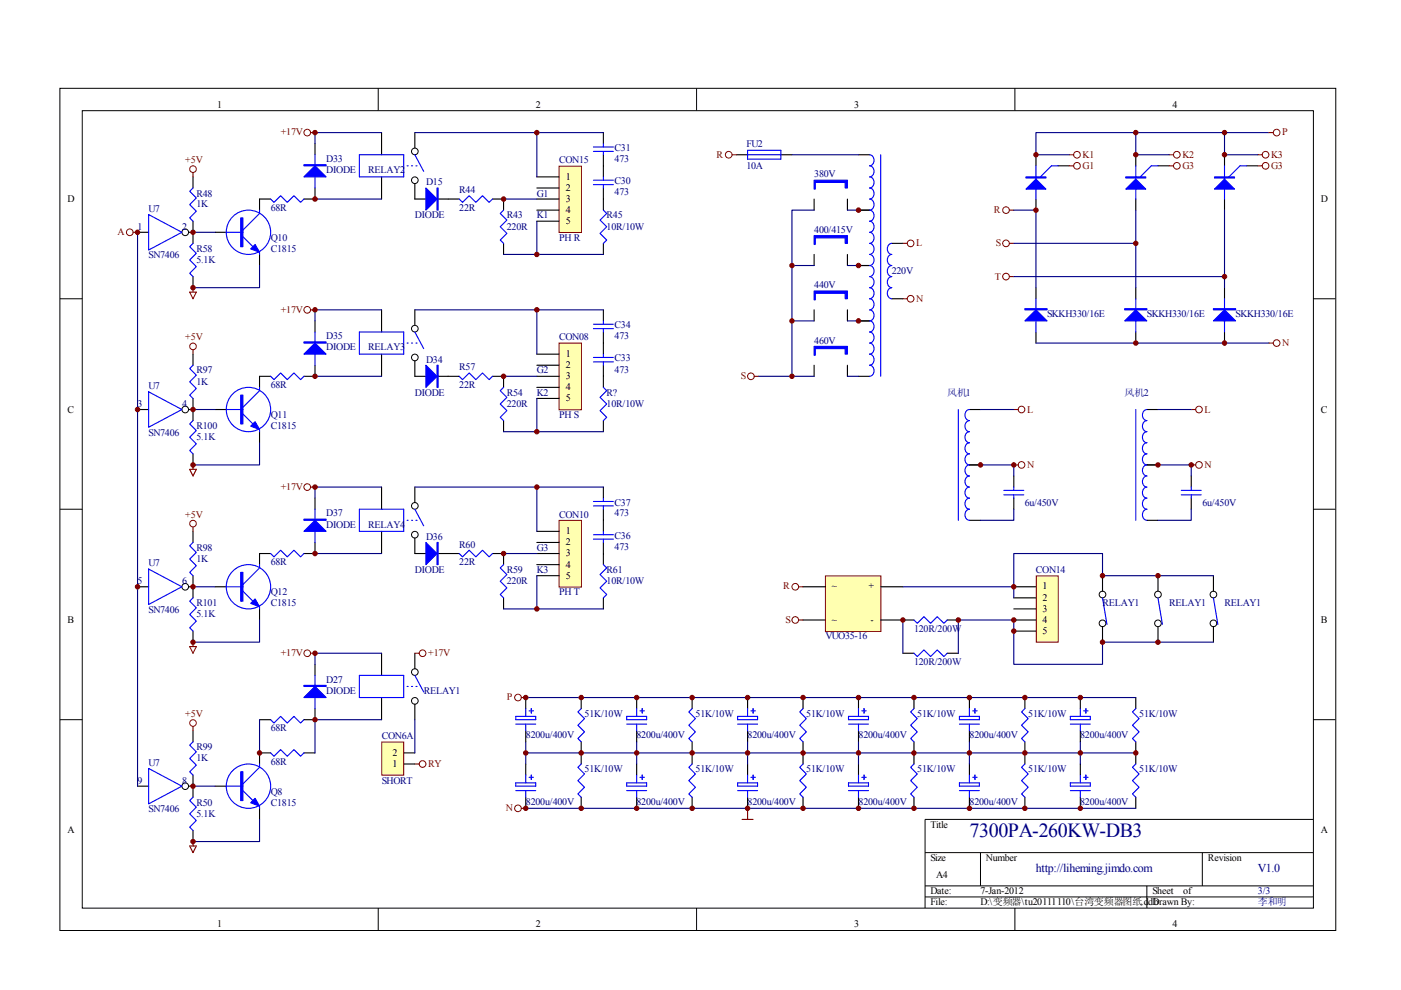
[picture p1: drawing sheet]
<svg xmlns="http://www.w3.org/2000/svg" width="297mm" height="210mm" viewBox="0 0 297 210" stroke-linecap="round" stroke-linejoin="round" font-family="sans-serif">
<g fill="none" stroke="#000" stroke-width=".21">
<path d="M12.7 18.7h270.5v178.6h-270.5zM80.2 18.7v4.7M147.7 18.7v4.7M215.2 18.7v4.7M17.4 23.5h261.1v169h-261.1zM12.7 63.3h4.7M278.4 63.3h4.7M12.7 108h4.7M278.4 108h4.7M12.7 152.6h4.7M278.4 152.6h4.7M278.4 173.7h-82.3v18.8"/>
<path d="M80.2 192.5v4.7M147.7 192.5v4.7M196.1 180.8h82.3M196.1 187.8h82.3M196.1 190.2h82.3M207.9 180.8v7M215.2 192.5v4.7M243.2 187.8v4.7M254.9 180.8v7"/>
<circle cx="88" cy="38.2" r=".71"/>
<circle cx="88" cy="32.1" r=".71"/>
<circle cx="39.3" cy="49.2" r=".71"/>
</g>
<g fill="none" stroke="#000" stroke-width=".23">
<path d="M40.9 37.5v2.4M66.8 39.9v2.3h-2.4M66.8 30.5v2.3M80.9 28.1v4.7M80.9 37.5v4.7M88 28.1v3.3M88 38.9v3.3M29.2 49.3h2.3M40 49.3h.9M40.9 46.9v4.7M40.9 58.6v2.4M45.6 49.3h2.4"/>
<path d="M55 53.9v2.4M57.4 42.2h-2.4v2.4M95 42.2h2.4M104.4 42.2h2.4v2.4M106.8 51.6v2.3M127.9 42.2v2.4M127.9 51.6v2.3"/>
</g>
<g fill="none" stroke="#00f" stroke-width=".23">
<path d="M40.9 39.9l-.7 .7 1.4 1.4-1.4 1.4 1.4 1.4-1.4 1.4 .7 .7M66.8 32.8v7.1M76.2 32.8h9.4v4.7h-9.4zM86.3 35.2h.2M87.2 35.2h.3M88 32.8l1.8 3.5M88.2 35.2h.2M31.5 45.5l7.1 3.8-7.1 3.7zM40.9 51.6l-.7 .7 1.4 1.4-1.4 1.4 1.4 1.4-1.4 1.4 .7 .7M48 49.3h3.5M51.5 50.2l2.1 2.1M55 44.6v.7l-3.5 3.5"/>
<path d="M55 53.5v.4M57.4 42.2l.7 .7 1.4-1.4 1.4 1.4 1.4-1.4 1.4 1.4 .7-.7M97.4 42.2l.7 .7 1.4-1.4 1.4 1.4 1.4-1.4 1.4 1.4 .7-.7M106.8 44.6l-.7 .7 1.4 1.4-1.4 1.4 1.4 1.4-1.4 1.4 .7 .7M127.9 44.6l.7 .7-1.4 1.4 1.4 1.4-1.4 1.4 1.4 1.4-.7 .7"/>
<circle cx="52.7" cy="49.3" r="4.7"/>
</g>
<g fill="#00f" stroke="#00f" stroke-width=".23">
<path d="M53.1 52.8l1-1 .9 1.7z"/>
<path d="M64.4 37.5l2.4-2.3 2.3 2.3z"/>
<path d="M51 46.2h.5v6.1h-.5z" fill-rule="evenodd"/>
<path d="M64.4 34.9h4.7v.3h-4.7z" fill-rule="evenodd"/>
</g>
<g fill="none" stroke="#800000" stroke-width=".21">
<circle cx="40.9" cy="35.9" r=".71"/>
<circle cx="65.1" cy="28.1" r=".7"/>
<circle cx="27.5" cy="49.2" r=".71"/>
</g>
<path d="M40.9 36.6v.9M65.8 28.1h1M28.2 49.3h1M40.2 61.9h1.4l-.7 1.4zM40.9 61v.9" fill="none" stroke="#800000" stroke-width=".23"/>
<path d="M80.9 28.1h-14.1v2.4M40.9 49.3h4.7M55 56.3v4.7h-14.1M66.8 42.2h14.1" fill="none" stroke="#000080" stroke-width=".23"/>
<path d="M118.6 35.3h4.7v14h-4.7z" fill="#ffffb0"/>
<g fill="none" stroke="#800000" stroke-width=".21">
<path d="M118.5 35.2h4.8v14.1h-4.8z"/>
<circle cx="40.9" cy="73.4" r=".7"/>
<circle cx="65.1" cy="65.7" r=".71"/>
</g>
<g fill="none" stroke="#000" stroke-width=".23">
<path d="M113.8 37.5h4.7M113.8 39.9h4.7M127.9 28.1v2.4M127.9 32.8v4.7M127.9 39.9v2.3M88 42.2h2.3M92.7 42.2h2.3M113.8 42.2h4.7M113.8 44.6h4.7M113.8 46.9h4.7M40.9 75.1v2.3M57.4 79.8h-2.4v2.3"/>
<path d="M66.8 77.4v2.4h-2.4M66.8 68v2.4M80.9 65.7v4.7M80.9 75.1v4.7M88 65.7v3.3M88 76.5v3.3M95 79.8h2.4M104.4 79.8h2.4v2.3M127.9 79.8v2.3M29.2 86.8h2.3M40 86.8h.9M40.9 84.5v4.7"/>
<path d="M40.9 96.2v2.4M45.6 86.8h2.4M55 91.5v2.4M106.8 89.2v2.3M127.9 89.2v2.3"/>
</g>
<g fill="#00f" stroke="#00f" stroke-width=".23">
<path d="M90.3 39.9l2.4 2.3-2.4 2.4z"/>
<path d="M54.1 89.4l.9 1.7-1.9-.7z"/>
<path d="M64.4 75.1l2.4-2.4 2.3 2.4z"/>
<path d="M92.7 39.9h.2v4.7h-.2z" fill-rule="evenodd"/>
<path d="M51 83.8h.5v6.1h-.5z" fill-rule="evenodd"/>
<path d="M64.4 72.5h4.7v.2h-4.7z" fill-rule="evenodd"/>
</g>
<path d="M88 28.1h25.8v9.4M113.8 28.1h14.1M106.8 42.2h7M113.8 46.9v7h-7M113.8 53.9h14.1M66.8 79.8h14.1M80.9 65.7h-14.1v2.3M40.9 86.8h4.7M55 93.9v4.7h-14.1" fill="none" stroke="#000080" stroke-width=".23"/>
<g fill="none" stroke="#00f" stroke-width=".23">
<path d="M125.8 32.1h4.2M125.8 31.2h4.2M125.8 39.2h4.2M125.8 38.2h4.2M127.9 30.5v.7M127.9 32.1v.7M127.9 37.5v.7M127.9 39.2v.7M40.9 77.4l-.7 .7 1.4 1.4-1.4 1.5 1.4 1.4-1.4 1.4 .7 .7M57.4 79.8l.7 .7 1.4-1.4 1.4 1.4 1.4-1.4 1.4 1.4 .7-.7M66.8 70.4v7M76.2 70.4h9.4v4.7h-9.4z"/>
<path d="M86.3 72.7h.2M87.2 72.7h.3M88 70.4l1.8 3.5M88.2 72.7h.2M97.4 79.8l.7 .7 1.4-1.4 1.4 1.4 1.4-1.4 1.4 1.4 .7-.7M31.5 83.1l7.1 3.7-7.1 3.8zM40.9 89.2l-.7 .7 1.4 1.4-1.4 1.4 1.4 1.4-1.4 1.4 .7 .7M48 86.8h3.5M51.5 87.8l2.1 2.1M55 82.1v.7l-3.5 3.6M55 91.1v.4M106.8 82.1l-.7 .7 1.4 1.4-1.4 1.5 1.4 1.4-1.4 1.4 .7 .7"/>
<path d="M127.9 82.1l.7 .7-1.4 1.4 1.4 1.5-1.4 1.4 1.4 1.4-.7 .7"/>
<circle cx="52.7" cy="86.8" r="4.7"/>
</g>
<g fill="none" stroke="#000" stroke-width=".21">
<circle cx="88" cy="75.8" r=".7"/>
<circle cx="88" cy="69.7" r=".7"/>
<circle cx="39.3" cy="86.8" r=".71"/>
</g>
<path d="M40.9 74.1v1M65.8 65.7h1M40.2 99.5h1.4l-.7 1.4zM40.9 98.6v.9" fill="none" stroke="#800000" stroke-width=".23"/>
<path d="M118.6 72.8h4.7v14.1h-4.7z" fill="#ffffb0"/>
<g fill="none" stroke="#800000" stroke-width=".21">
<path d="M118.5 72.7h4.8v14.2h-4.8z"/>
<circle cx="40.9" cy="111" r=".7"/>
<circle cx="65.1" cy="103.3" r=".7"/>
</g>
<g fill="none" stroke="#000" stroke-width=".23">
<path d="M88 79.8h2.3M92.7 79.8h2.3M113.8 75.1h4.7M113.8 77.4h4.7M113.8 79.8h4.7M127.9 65.7v2.3M127.9 70.4v4.7M127.9 77.4v2.4M113.8 82.1h4.7M113.8 84.5h4.7M40.9 112.7v2.3M57.4 117.4h-2.4v2.3"/>
<path d="M66.8 115v2.4h-2.4M66.8 105.6v2.4M80.9 103.3v4.7M80.9 112.7v4.7M88 103.3v3.3M88 114.1v3.3M95 117.4h2.4M104.4 117.4h2.4v2.3M127.9 117.4v2.3M29.2 124.4h2.3M40 124.4h.9M40.9 122.1v4.7"/>
<path d="M40.9 133.8v2.4M45.6 124.4h2.4M55 129.1v2.4M106.8 126.8v2.3M127.9 126.8v2.3"/>
</g>
<g fill="#00f" stroke="#00f" stroke-width=".23">
<path d="M90.3 77.4l2.4 2.4-2.4 2.3z"/>
<path d="M53.1 127.9l1-.9 .9 1.6z"/>
<path d="M64.4 112.7l2.4-2.4 2.3 2.4z"/>
<path d="M92.7 77.4h.2v4.7h-.2z" fill-rule="evenodd"/>
<path d="M51 121.4h.5v6.1h-.5z" fill-rule="evenodd"/>
<path d="M64.4 110.1h4.7v.2h-4.7z" fill-rule="evenodd"/>
</g>
<path d="M88 65.7h25.8v9.4M106.8 79.8h7M113.8 65.7h14.1M113.8 84.5v7h-7M113.8 91.5h14.1M66.8 117.4h14.1M80.9 103.3h-14.1v2.3M40.9 124.4h4.7M55 131.5v4.7h-14.1" fill="none" stroke="#000080" stroke-width=".23"/>
<g fill="none" stroke="#00f" stroke-width=".23">
<path d="M125.8 69.7h4.2M125.8 68.7h4.2M125.8 76.7h4.2M125.8 75.8h4.2M127.9 68v.7M127.9 69.7v.7M127.9 75.1v.7M127.9 76.7v.7M40.9 115l-.7 .7 1.4 1.4-1.4 1.4 1.4 1.4-1.4 1.5 .7 .7M55 119.7v.7l-3.5 3.5M57.4 117.4l.7 .7 1.4-1.4 1.4 1.4 1.4-1.4 1.4 1.4 .7-.7M66.8 108v7"/>
<path d="M76.2 108h9.4v4.7h-9.4zM86.3 110.3h.2M87.2 110.3h.3M88 108l1.8 3.5M88.2 110.3h.2M97.4 117.4l.7 .7 1.4-1.4 1.4 1.4 1.4-1.4 1.4 1.4 .7-.7M106.8 119.7l-.7 .7 1.4 1.4-1.4 1.4 1.4 1.4-1.4 1.5 .7 .7M127.9 119.7l.7 .7-1.4 1.4 1.4 1.4-1.4 1.4 1.4 1.5-.7 .7M31.5 120.7l7.1 3.7-7.1 3.8zM40.9 126.8l-.7 .7 1.4 1.4-1.4 1.4 1.4 1.4-1.4 1.4 .7 .7M48 124.4h3.5M51.5 125.3l2.1 2.2"/>
<path d="M55 128.6v.5"/>
<circle cx="52.7" cy="124.4" r="4.7"/>
</g>
<g fill="none" stroke="#000" stroke-width=".21">
<circle cx="88" cy="113.4" r=".71"/>
<circle cx="88" cy="107.3" r=".71"/>
<circle cx="39.3" cy="124.4" r=".71"/>
</g>
<path d="M40.9 111.7v1M65.8 103.3h1M40.2 137.1h1.4l-.7 1.4zM40.9 136.2v.9" fill="none" stroke="#800000" stroke-width=".23"/>
<path d="M118.6 110.4h4.7v14.1h-4.7z" fill="#ffffb0"/>
<g fill="none" stroke="#800000" stroke-width=".21">
<path d="M118.5 110.3h4.8v14.2h-4.8z"/>
<circle cx="65.1" cy="138.5" r=".7"/>
<circle cx="40.9" cy="153.3" r=".7"/>
</g>
<g fill="none" stroke="#000" stroke-width=".23">
<path d="M88 117.4h2.3M92.7 117.4h2.3M113.8 112.7h4.7M113.8 115h4.7M113.8 117.4h4.7M113.8 119.7h4.7M127.9 103.3v2.3M127.9 108v4.7M127.9 115v2.4M80.9 138.5v4.7M88 138.5v3.3M113.8 122.1h4.7"/>
<path d="M40.9 154.9v2.4M57.4 159.6h-2.4v2.4M64.4 159.6h2.4M66.8 140.9v2.3M66.8 150.2v2.4M80.9 147.9v4.7M88 149.3v3.3M29.2 166.7h2.3M40 166.7h.9M40.9 164.3v4.7M40.9 176.1v2.3M45.6 166.7h2.4"/>
<path d="M55 171.4v2.3"/>
</g>
<g fill="#00f" stroke="#00f" stroke-width=".23">
<path d="M90.3 115l2.4 2.4-2.4 2.3z"/>
<path d="M54.1 169.3l.9 1.6-1.9-.7z"/>
<path d="M64.4 147.9l2.4-2.4 2.3 2.4z"/>
<path d="M92.7 115h.2v4.7h-.2z" fill-rule="evenodd"/>
<path d="M51 163.6h.5v6.1h-.5z" fill-rule="evenodd"/>
<path d="M64.4 145.3h4.7v.2h-4.7z" fill-rule="evenodd"/>
</g>
<path d="M88 103.3h25.8v9.4M106.8 117.4h7M113.8 103.3h14.1M80.9 138.5h-14.1v2.4M113.8 122.1v7h-7M113.8 129.1h14.1M66.8 152.6h14.1M40.9 166.7h4.7M55 173.7v4.7h-14.1" fill="none" stroke="#000080" stroke-width=".23"/>
<g fill="none" stroke="#00f" stroke-width=".23">
<path d="M125.8 107.3h4.2M125.8 106.3h4.2M125.8 114.3h4.2M125.8 113.4h4.2M127.9 105.6v.7M127.9 107.3v.7M127.9 112.7v.7M127.9 114.3v.7M40.9 157.3l-.7 .7 1.4 1.4-1.4 1.4 1.4 1.4-1.4 1.4 .7 .7M57.4 159.6l.7 .7 1.4-1.4 1.4 1.4 1.4-1.4 1.4 1.4 .7-.7M66.8 143.2v7M76.2 143.2h9.4v4.7h-9.4z"/>
<path d="M86.3 145.5h.2M87.2 145.5h.3M88 143.2l1.8 3.5M88.2 145.5h.2M31.5 162.9l7.1 3.8-7.1 3.7zM40.9 169l-.7 .7 1.4 1.4-1.4 1.5 1.4 1.4-1.4 1.4 .7 .7M48 166.7h3.5M51.5 167.6l2.1 2.1M55 162v.7l-3.5 3.5M55 170.9v.5"/>
<circle cx="52.7" cy="166.7" r="4.7"/>
</g>
<g fill="none" stroke="#000" stroke-width=".21">
<circle cx="88" cy="148.6" r=".71"/>
<circle cx="88" cy="142.5" r=".7"/>
<circle cx="39.3" cy="166.7" r=".71"/>
</g>
<path d="M65.8 138.5h1M40.9 154v.9M40.2 179.4h1.4l-.7 1.4zM40.9 178.4v1" fill="none" stroke="#800000" stroke-width=".23"/>
<path d="M81 157.4h4.6v7h-4.6z" fill="#ffffb0"/>
<g fill="none" stroke="#800000" stroke-width=".21">
<path d="M80.9 157.3h4.7v7.1h-4.7z"/>
<circle cx="89.6" cy="138.5" r=".7"/>
<circle cx="89.6" cy="162" r=".7"/>
</g>
<path d="M55 152.6h2.4M64.4 152.6h2.4M85.6 159.6h2.4M85.6 162h2.4" fill="none" stroke="#000" stroke-width=".23"/>
<path d="M57.4 152.6l.7 .7 1.4-1.4 1.4 1.4 1.4-1.4 1.4 1.4 .7-.7" fill="none" stroke="#00f" stroke-width=".23"/>
<path d="M29.2 49.3v117.4M55 152.6v7M66.8 152.6v7M88 152.6v7" fill="none" stroke="#000080" stroke-width=".23"/>
<path d="M88 138.5h.9M88 162h.9" fill="none" stroke="#800000" stroke-width=".23"/>
<g fill="#800000" stroke="#800000" stroke-width=".21">
<circle cx="40.9" cy="61" r=".47"/>
<circle cx="66.8" cy="42.2" r=".47"/>
<circle cx="106.8" cy="42.2" r=".47"/>
<circle cx="66.8" cy="28.1" r=".47"/>
<circle cx="113.8" cy="28.1" r=".47"/>
<circle cx="113.8" cy="53.9" r=".47"/>
<circle cx="40.9" cy="98.6" r=".47"/>
<circle cx="66.8" cy="79.8" r=".47"/>
<circle cx="106.8" cy="79.8" r=".47"/>
<circle cx="113.8" cy="65.7" r=".47"/>
<circle cx="113.8" cy="91.5" r=".47"/>
<circle cx="66.8" cy="65.7" r=".47"/>
<circle cx="40.9" cy="136.2" r=".47"/>
<circle cx="66.8" cy="117.4" r=".47"/>
<circle cx="106.8" cy="117.4" r=".47"/>
<circle cx="113.8" cy="103.3" r=".47"/>
<circle cx="113.8" cy="129.1" r=".47"/>
<circle cx="66.8" cy="103.3" r=".47"/>
<circle cx="40.9" cy="178.4" r=".47"/>
<circle cx="55" cy="159.6" r=".47"/>
<circle cx="66.8" cy="138.5" r=".47"/>
<circle cx="66.8" cy="152.6" r=".47"/>
</g>
<path d="M175.1 122.2h11.7v11.7h-11.7z" fill="#ffffb0"/>
<g fill="none" stroke="#800000" stroke-width=".21">
<path d="M175 122.1h11.8v11.8h-11.8z"/>
<circle cx="168.6" cy="124.4" r=".7"/>
<circle cx="168.6" cy="131.5" r=".7"/>
</g>
<g fill="none" stroke="#000" stroke-width=".23">
<path d="M170.3 124.4h4.7M170.3 131.5h4.7M186.7 124.4h4.7M186.7 131.5h7.1M191.4 138.5h2.4M200.8 131.5h2.4M200.8 138.5h2.4M233.8 122.1v3.2M233.8 132.9v3.3M245.5 122.1v3.2M245.5 132.9v3.3M257.3 122.1v3.2"/>
<path d="M257.3 132.9v3.3"/>
</g>
<path d="M193.8 131.5l.7 .7 1.4-1.4 1.4 1.4 1.4-1.4 1.4 1.4 .7-.7M193.8 138.5l.7 .7 1.4-1.4 1.4 1.4 1.4-1.4 1.4 1.4 .7-.7M233.8 126.8l.9 5.6M245.5 126.8l1 5.6M257.3 126.8l.9 5.6" fill="none" stroke="#00f" stroke-width=".23"/>
<g fill="none" stroke="#000" stroke-width=".21">
<circle cx="233.8" cy="126.1" r=".71"/>
<circle cx="233.8" cy="132.2" r=".71"/>
<circle cx="245.5" cy="126.1" r=".71"/>
<circle cx="245.5" cy="132.2" r=".71"/>
<circle cx="257.3" cy="132.2" r=".71"/>
<circle cx="257.3" cy="126.1" r=".71"/>
</g>
<path d="M169.3 124.4h1M169.3 131.5h1" fill="none" stroke="#800000" stroke-width=".23"/>
<path d="M219.8 122.2h4.6v14h-4.6z" fill="#ffffb0"/>
<g fill="none" stroke="#800000" stroke-width=".21">
<path d="M219.7 122.1h4.7v14.1h-4.7z"/>
<circle cx="154.5" cy="32.8" r=".71"/>
<circle cx="228.3" cy="35.2" r=".71"/>
<circle cx="228.3" cy="32.8" r=".71"/>
<circle cx="249.5" cy="32.8" r=".71"/>
<circle cx="249.5" cy="35.2" r=".71"/>
<circle cx="268.3" cy="32.8" r=".71"/>
<circle cx="268.3" cy="35.2" r=".71"/>
<circle cx="270.7" cy="28.1" r=".7"/>
<circle cx="193.1" cy="51.6" r=".71"/>
<circle cx="213.3" cy="51.6" r=".71"/>
<circle cx="213.3" cy="44.6" r=".71"/>
<circle cx="213.3" cy="58.6" r=".71"/>
<circle cx="159.2" cy="79.8" r=".71"/>
<circle cx="193.1" cy="63.3" r=".71"/>
<circle cx="270.7" cy="72.7" r=".7"/>
<circle cx="216.6" cy="98.6" r=".71"/>
<circle cx="216.6" cy="86.8" r=".71"/>
<circle cx="254.2" cy="98.6" r=".71"/>
<circle cx="254.2" cy="86.8" r=".7"/>
<circle cx="109.8" cy="147.9" r=".71"/>
<circle cx="109.8" cy="171.4" r=".71"/>
</g>
<g fill="none" stroke="#000" stroke-width=".23">
<path d="M156.2 32.8h2.3M165.6 32.8h2.3M182 32.8h2.4M219.6 32.8v2.4M224.3 35.2h2.4M240.8 32.8v2.4M245.5 35.2h2.4M259.6 32.8v2.4M264.3 35.2h2.4M172.6 42.2v2.4M172.6 53.9v2.4M179.7 42.2v2.4"/>
<path d="M179.7 53.9v2.4M182 44.6h2.4M182 56.3h2.4M189.1 51.6h2.3M219.6 42.2v2.4M240.8 42.2v2.4M259.6 42.2v2.4M172.6 65.7v2.3M172.6 77.4v2.4M179.7 65.7v2.3M179.7 77.4v2.4M182 68h2.4"/>
<path d="M182 79.8h2.4M189.1 63.3h2.3M219.6 61v2.3M219.6 70.4v2.3M240.8 61v2.3M240.8 70.4v2.3M259.6 61v2.3M259.6 70.4v2.3M205.5 86.8h2.4M205.5 98.6h2.4M243.2 86.8h2.3M243.2 98.6h2.3"/>
<path d="M205.5 110.3h2.4M214.9 100.9v2.4M214.9 105.6v2.4M243.2 110.3h2.3M252.6 100.9v2.4M252.6 105.6v2.4M214.9 124.4h4.7M214.9 126.8h4.7M214.9 129.1h4.7M214.9 131.5h4.7M214.9 133.8h4.7M111.5 147.9v2.3"/>
<path d="M111.5 154.9v2.4M123.2 147.9v2.3M123.2 157.3v4.7M135 147.9v2.3M135 154.9v2.4M146.7 147.9v2.3M146.7 157.3v4.7M158.5 147.9v2.3M158.5 154.9v2.4M170.3 147.9v2.3M170.3 157.3v4.7M182 147.9v2.3"/>
<path d="M182 154.9v2.4M193.8 147.9v2.3M193.8 157.3v4.7M205.5 147.9v2.3M205.5 154.9v2.4M217.3 147.9v2.3M217.3 157.3v4.7M229 147.9v2.3M229 154.9v2.4M240.8 147.9v2.3M240.8 157.3v4.7M111.5 162v2.3"/>
<path d="M111.5 169v2.4M123.2 169v2.4M135 162v2.3M135 169v2.4M146.7 169v2.4M158.5 162v2.3M158.5 169v2.4M170.3 169v2.4M182 162v2.3M182 169v2.4M193.8 169v2.4M205.5 162v2.3"/>
<path d="M205.5 169v2.4M217.3 169v2.4M229 162v2.3M229 169v2.4M240.8 169v2.4"/>
</g>
<g fill="none" stroke="#000080" stroke-width=".23">
<path d="M167.9 32.8h14.1M226.7 32.8h-7.1v-4.7h40v4.7h7.1M240.8 28.1v4.7h7.1M259.6 28.1h9.4M167.9 56.3h4.7M172.6 44.6h-4.7v35.2M179.7 56.3h2.3M179.7 44.6h2.3M214.9 44.6h4.7v16.4M214.9 51.6h25.9M214.9 58.6h44.7M240.8 44.6v16.4"/>
<path d="M259.6 44.6v16.4M160.9 79.8h11.7M167.9 68h4.7M179.7 79.8h2.3M179.7 68h2.3M219.6 72.7h49.4M207.9 98.6h7v2.3M207.9 86.8h7M245.5 98.6h7.1v2.3M245.5 86.8h7.1M214.9 108v2.3h-7M252.6 108v2.3h-7.1"/>
<path d="M191.4 124.4h23.5M191.4 131.5v7M257.3 122.1h-23.5v-4.7h-18.9v9.4M257.3 136.2h-23.5v4.7h-18.9v-9.4h-11.7v7M111.5 157.3v2.3h129.3M111.5 147.9h129.3M111.5 159.6v2.4M135 157.3v4.7M158.5 157.3v4.7M182 157.3v4.7M205.5 157.3v4.7M229 157.3v4.7"/>
<path d="M111.5 171.4h129.3"/>
</g>
<g fill="none" stroke="#00f" stroke-width=".23">
<path d="M158.5 31.9h7.1v1.8h-7.1zM158.5 32.8h7.1M184.4 32.8a1.2 1.2 0 0 1 .9 1.2 1.2 1.2 0 0 1-.9 1.2 1.2 1.2 0 0 1 .9 1.1 1.2 1.2 0 0 1-.9 1.2 1.2 1.2 0 0 1 .9 1.2 1.2 1.2 0 0 1-.9 1.2 1.2 1.2 0 0 1 .9 1.1 1.2 1.2 0 0 1-.9 1.2 1.2 1.2 0 0 1 .9 1.2 1.2 1.2 0 0 1-.9 1.2 1.2 1.2 0 0 1 .9 1.1 1.2 1.2 0 0 1-.9 1.2 1.2 1.2 0 0 1 .9 1.2 1.2 1.2 0 0 1-.9 1.2 1.2 1.2 0 0 1 .9 1.1 1.2 1.2 0 0 1-.9 1.2 1.2 1.2 0 0 1 .9 1.2 1.2 1.2 0 0 1-.9 1.1 1.2 1.2 0 0 1 .9 1.2 1.2 1.2 0 0 1-.9 1.2 1.2 1.2 0 0 1 .9 1.2 1.2 1.2 0 0 1-.9 1.1 1.2 1.2 0 0 1 .9 1.2 1.2 1.2 0 0 1-.9 1.2 1.2 1.2 0 0 1 .9 1.2 1.2 1.2 0 0 1-.9 1.1 1.2 1.2 0 0 1 .9 1.2 1.2 1.2 0 0 1-.9 1.2M186.7 32.8v47M219.6 35.2v7M224.3 35.2h-1.4l-2.3 2.3M240.8 35.2v7M245.5 35.2h-1.4l-2.4 2.3M259.6 35.2v7M264.3 35.2h-1.4l-2.3 2.3M189.1 51.6a1.2 1.2 0 0 0-1 1.2 1.2 1.2 0 0 0 1 1.1 1.2 1.2 0 0 0-1 1.2 1.2 1.2 0 0 0 1 1.2 1.2 1.2 0 0 0-1 1.2 1.2 1.2 0 0 0 1 1.1 1.2 1.2 0 0 0-1 1.2 1.2 1.2 0 0 0 1 1.2 1.2 1.2 0 0 0-1 1.2 1.2 1.2 0 0 0 1 1.1M184.4 65.7a1.2 1.2 0 0 1 .9 1.2 1.2 1.2 0 0 1-.9 1.1 1.2 1.2 0 0 1 .9 1.2 1.2 1.2 0 0 1-.9 1.2 1.2 1.2 0 0 1 .9 1.2 1.2 1.2 0 0 1-.9 1.1 1.2 1.2 0 0 1 .9 1.2 1.2 1.2 0 0 1-.9 1.2 1.2 1.2 0 0 1 .9 1.2 1.2 1.2 0 0 1-.9 1.1 1.2 1.2 0 0 1 .9 1.2 1.2 1.2 0 0 1-.9 1.2"/>
<path d="M219.6 63.3v7.1M240.8 63.3v7.1M259.6 63.3v7.1M203.2 86.8v23.5M205.5 86.8a1.2 1.2 0 0 0-.9 1.2 1.2 1.2 0 0 0 .9 1.2 1.2 1.2 0 0 0-.9 1.2 1.2 1.2 0 0 0 .9 1.1 1.2 1.2 0 0 0-.9 1.2 1.2 1.2 0 0 0 .9 1.2 1.2 1.2 0 0 0-.9 1.2 1.2 1.2 0 0 0 .9 1.1M205.5 96.2a1.2 1.2 0 0 0-.9 1.2 1.2 1.2 0 0 0 .9 1.2 1.2 1.2 0 0 0-.9 1.1 1.2 1.2 0 0 0 .9 1.2 1.2 1.2 0 0 0-.9 1.2 1.2 1.2 0 0 0 .9 1.2 1.2 1.2 0 0 0-.9 1.1 1.2 1.2 0 0 0 .9 1.2 1.2 1.2 0 0 0-.9 1.2 1.2 1.2 0 0 0 .9 1.2 1.2 1.2 0 0 0-.9 1.1 1.2 1.2 0 0 0 .9 1.2M240.8 86.8v23.5M243.2 86.8a1.2 1.2 0 0 0-1 1.2 1.2 1.2 0 0 0 1 1.2 1.2 1.2 0 0 0-1 1.2 1.2 1.2 0 0 0 1 1.1 1.2 1.2 0 0 0-1 1.2 1.2 1.2 0 0 0 1 1.2 1.2 1.2 0 0 0-1 1.2 1.2 1.2 0 0 0 1 1.1M243.2 96.2a1.2 1.2 0 0 0-1 1.2 1.2 1.2 0 0 0 1 1.2 1.2 1.2 0 0 0-1 1.1 1.2 1.2 0 0 0 1 1.2 1.2 1.2 0 0 0-1 1.2 1.2 1.2 0 0 0 1 1.2 1.2 1.2 0 0 0-1 1.1 1.2 1.2 0 0 0 1 1.2 1.2 1.2 0 0 0-1 1.2 1.2 1.2 0 0 0 1 1.2 1.2 1.2 0 0 0-1 1.1 1.2 1.2 0 0 0 1 1.2M212.8 104h4.3M212.8 104.9h4.3M214.9 103.3v.7"/>
<path d="M214.9 104.9v.7M250.4 104h4.3M250.4 104.9h4.3M252.6 103.3v.7M252.6 104.9v.7M109.4 151.9h4.2v.7h-4.2zM109.4 153.5h4.2M111.5 150.2v1.7M111.5 153.5v1.4M112.2 150.7h.9M112.6 150.2v1M123.2 150.2l-.7 .7 1.4 1.5-1.4 1.4 1.4 1.4-1.4 1.4 .7 .7"/>
<path d="M132.9 153.5h4.2M132.9 151.9h4.2v.7h-4.2zM135 150.2v1.7M135 153.5v1.4M135.7 150.7h.9M136.2 150.2v1M146.7 150.2l-.7 .7 1.4 1.5-1.4 1.4 1.4 1.4-1.4 1.4 .7 .7M156.4 153.5h4.2M156.4 151.9h4.2v.7h-4.2zM158.5 150.2v1.7M158.5 153.5v1.4M159.2 150.7h.9"/>
<path d="M159.7 150.2v1M170.3 150.2l-.7 .7 1.4 1.5-1.4 1.4 1.4 1.4-1.4 1.4 .7 .7M179.9 153.5h4.2M179.9 151.9h4.2v.7h-4.2zM182 150.2v1.7M182 153.5v1.4M182.7 150.7h1M183.2 150.2v1M193.8 150.2l-.7 .7 1.4 1.5-1.4 1.4 1.4 1.4-1.4 1.4 .7 .7M203.4 153.5h4.3M203.4 151.9h4.3v.7h-4.3zM205.5 150.2v1.7"/>
<path d="M205.5 153.5v1.4M206.2 150.7h1M206.7 150.2v1M217.3 150.2l-.7 .7 1.4 1.5-1.4 1.4 1.4 1.4-1.4 1.4 .7 .7M226.9 153.5h4.3M226.9 151.9h4.3v.7h-4.3zM229 150.2v1.7M229 153.5v1.4M229.8 150.7h.9M230.2 150.2v1M240.8 150.2l-.7 .7 1.4 1.5-1.4 1.4 1.4 1.4-1.4 1.4 .7 .7M109.4 166h4.2v.7h-4.2z"/>
<path d="M109.4 167.6h4.2M111.5 164.3v1.7M111.5 167.6v1.4M112.2 164.8h.9M112.6 164.3v1M123.2 162l-.7 .7 1.4 1.4-1.4 1.4 1.4 1.4-1.4 1.4 .7 .7M132.9 167.6h4.2M132.9 166h4.2v.7h-4.2zM135 164.3v1.7M135 167.6v1.4M135.7 164.8h.9M136.2 164.3v1"/>
<path d="M146.7 162l-.7 .7 1.4 1.4-1.4 1.4 1.4 1.4-1.4 1.4 .7 .7M156.4 167.6h4.2M156.4 166h4.2v.7h-4.2zM158.5 164.3v1.7M158.5 167.6v1.4M159.2 164.8h.9M159.7 164.3v1M170.3 162l-.7 .7 1.4 1.4-1.4 1.4 1.4 1.4-1.4 1.4 .7 .7M179.9 167.6h4.2M179.9 166h4.2v.7h-4.2zM182 164.3v1.7M182 167.6v1.4"/>
<path d="M182.7 164.8h1M183.2 164.3v1M193.8 162l-.7 .7 1.4 1.4-1.4 1.4 1.4 1.4-1.4 1.4 .7 .7M203.4 167.6h4.3M203.4 166h4.3v.7h-4.3zM205.5 164.3v1.7M205.5 167.6v1.4M206.2 164.8h1M206.7 164.3v1M217.3 162l-.7 .7 1.4 1.4-1.4 1.4 1.4 1.4-1.4 1.4 .7 .7M226.9 167.6h4.3M226.9 166h4.3v.7h-4.3z"/>
<path d="M229 164.3v1.7M229 167.6v1.4M229.8 164.8h.9M230.2 164.3v1M240.8 162l-.7 .7 1.4 1.4-1.4 1.4 1.4 1.4-1.4 1.4 .7 .7"/>
</g>
<g fill="#00f" stroke="#00f" stroke-width=".23">
<path d="M217.5 40.1l2.1-2.1 2.2 2.1z"/>
<path d="M238.7 40.1l2.1-2.1 2.1 2.1z"/>
<path d="M257.5 40.1l2.1-2.1 2.1 2.1z"/>
<path d="M217.3 68l2.3-2.3 2.4 2.3z"/>
<path d="M238.5 68l2.3-2.3 2.4 2.3z"/>
<path d="M257.3 68l2.3-2.3 2.4 2.3z"/>
<path d="M172.6 38.2h7.1v1.7h-.5v-1.2h-6.4v1.4h-.2z" fill-rule="evenodd"/>
<path d="M172.6 50h7.1v1.6h-.5v-1.2h-6.4v1.4h-.2z" fill-rule="evenodd"/>
<path d="M172.6 61.7h7.1v1.6h-.5v-1.1h-6.4v1.4h-.2z" fill-rule="evenodd"/>
<path d="M172.6 73.4h7.1v1.7h-.5v-1.2h-6.4v1.4h-.2z" fill-rule="evenodd"/>
<path d="M217.5 37.5h4.3v.2h-4.3z" fill-rule="evenodd"/>
<path d="M238.7 37.5h4.2v.2h-4.2z" fill-rule="evenodd"/>
<path d="M257.5 37.5h4.2v.2h-4.2z" fill-rule="evenodd"/>
<path d="M217.3 65.5h4.7v.2h-4.7z" fill-rule="evenodd"/>
<path d="M238.5 65.5h4.7v.2h-4.7z" fill-rule="evenodd"/>
<path d="M257.3 65.5h4.7v.2h-4.7z" fill-rule="evenodd"/>
</g>
<g fill="none" stroke="#800000" stroke-width=".23">
<path d="M155.2 32.8h1M226.7 32.8h.9M226.7 35.2h.9M247.9 32.8h.9M247.9 35.2h.9M266.7 32.8h.9M266.7 35.2h.9M269 28.1h1M191.4 51.6h1M214 51.6h.9M214 44.6h.9M214 58.6h.9"/>
<path d="M159.9 79.8h1M191.4 63.3h1M269 72.7h1M214.9 86.8h1M214.9 98.6h1M252.6 86.8h.9M252.6 98.6h.9M110.5 147.9h1M110.5 171.4h1M157.3 173.7h2.4M158.5 171.4v2.3"/>
</g>
<g fill="#800000" stroke="#800000" stroke-width=".21">
<circle cx="182" cy="44.6" r=".47"/>
<circle cx="182" cy="56.3" r=".47"/>
<circle cx="182" cy="68" r=".47"/>
<circle cx="167.9" cy="79.8" r=".47"/>
<circle cx="167.9" cy="56.3" r=".47"/>
<circle cx="167.9" cy="68" r=".47"/>
<circle cx="240.8" cy="72.7" r=".47"/>
<circle cx="240.8" cy="28.1" r=".47"/>
<circle cx="259.6" cy="28.1" r=".47"/>
<circle cx="259.6" cy="72.7" r=".47"/>
<circle cx="219.6" cy="44.6" r=".47"/>
<circle cx="240.8" cy="51.6" r=".47"/>
<circle cx="259.6" cy="58.6" r=".47"/>
<circle cx="219.6" cy="32.8" r=".47"/>
<circle cx="240.8" cy="32.8" r=".47"/>
<circle cx="259.6" cy="32.8" r=".47"/>
<circle cx="207.9" cy="98.6" r=".47"/>
<circle cx="214.9" cy="98.6" r=".47"/>
<circle cx="245.5" cy="98.6" r=".47"/>
<circle cx="252.6" cy="98.6" r=".47"/>
<circle cx="191.4" cy="131.5" r=".47"/>
<circle cx="203.2" cy="131.5" r=".47"/>
<circle cx="245.5" cy="122.1" r=".47"/>
<circle cx="245.5" cy="136.2" r=".47"/>
<circle cx="233.8" cy="122.1" r=".47"/>
<circle cx="233.8" cy="136.2" r=".47"/>
<circle cx="214.9" cy="124.4" r=".47"/>
<circle cx="214.9" cy="131.5" r=".47"/>
<circle cx="214.9" cy="133.8" r=".47"/>
<circle cx="123.2" cy="147.9" r=".47"/>
<circle cx="135" cy="147.9" r=".47"/>
<circle cx="146.7" cy="147.9" r=".47"/>
<circle cx="158.5" cy="147.9" r=".47"/>
<circle cx="170.3" cy="147.9" r=".47"/>
<circle cx="182" cy="147.9" r=".47"/>
<circle cx="193.8" cy="147.9" r=".47"/>
<circle cx="205.5" cy="147.9" r=".47"/>
<circle cx="217.3" cy="147.9" r=".47"/>
<circle cx="229" cy="147.9" r=".47"/>
<circle cx="123.2" cy="171.4" r=".47"/>
<circle cx="135" cy="171.4" r=".47"/>
<circle cx="146.7" cy="171.4" r=".47"/>
<circle cx="170.3" cy="171.4" r=".47"/>
<circle cx="182" cy="171.4" r=".47"/>
<circle cx="193.8" cy="171.4" r=".47"/>
<circle cx="205.5" cy="171.4" r=".47"/>
<circle cx="217.3" cy="171.4" r=".47"/>
<circle cx="229.1" cy="171.4" r=".47"/>
<circle cx="240.8" cy="159.6" r=".47"/>
<circle cx="123.2" cy="159.6" r=".47"/>
<circle cx="146.7" cy="159.6" r=".47"/>
<circle cx="170.3" cy="159.6" r=".47"/>
<circle cx="193.8" cy="159.6" r=".47"/>
<circle cx="217.3" cy="159.6" r=".47"/>
<circle cx="111.5" cy="159.6" r=".47"/>
<circle cx="229.1" cy="159.6" r=".47"/>
<circle cx="205.5" cy="159.6" r=".47"/>
<circle cx="182" cy="159.6" r=".47"/>
<circle cx="158.5" cy="159.6" r=".47"/>
<circle cx="135" cy="159.6" r=".47"/>
<circle cx="111.5" cy="147.9" r=".47"/>
<circle cx="111.5" cy="171.4" r=".47"/>
<circle cx="158.5" cy="171.4" r=".47"/>
<circle cx="29.2" cy="49.3" r=".47"/>
<circle cx="40.9" cy="49.3" r=".47"/>
<circle cx="29.2" cy="86.8" r=".47"/>
<circle cx="40.9" cy="86.8" r=".47"/>
<circle cx="29.2" cy="124.4" r=".47"/>
<circle cx="40.9" cy="124.4" r=".47"/>
<circle cx="40.9" cy="166.7" r=".47"/>
</g>
<text font-size="4.2" fill="#000080" x="205.6" y="177.4">7300PA-260KW-DB3</text>
<g font-size="2.5" fill="#000080">
<text x="219.6" y="184.8">http://liheming.jimdo.com</text>
<text x="266.7" y="184.8">V1.0</text>
</g>
<g font-size="2.1">
<text x="46.1" y="22.9">1</text>
<text x="113.6" y="22.9">2</text>
<text x="181.1" y="22.9">3</text>
<text x="248.6" y="22.9">4</text>
<text x="120" y="38.1">1</text>
<text x="120" y="40.5">2</text>
<text x="14.3" y="42.8">D</text>
<text x="120" y="42.8">3</text>
<text x="120" y="45.1">4</text>
<text x="120" y="47.5">5</text>
<text x="280.1" y="42.8">D</text>
<text x="120" y="75.7">1</text>
<text x="120" y="78.1">2</text>
<text x="120" y="80.4">3</text>
<text x="120" y="82.7">4</text>
<text x="14.3" y="87.5">C</text>
<text x="120" y="85.1">5</text>
<text x="280.1" y="87.5">C</text>
<text x="120" y="113.3">1</text>
<text x="120" y="115.6">2</text>
<text x="120" y="118">3</text>
<text x="120" y="120.3">4</text>
<text x="120" y="122.7">5</text>
<text x="176.4" y="125">~</text>
<text x="184.1" y="125">+</text>
<text x="221.1" y="125">1</text>
<text x="221.1" y="127.4">2</text>
<text x="221.1" y="129.7">3</text>
<text x="14.3" y="132.1">B</text>
<text x="176.4" y="132.1">~</text>
<text x="184.6" y="132.1">-</text>
<text x="221.1" y="132.1">4</text>
<text x="221.1" y="134.4">5</text>
<text x="280.1" y="132.1">B</text>
<text x="83.2" y="160.3">2</text>
<text x="83.2" y="162.6">1</text>
<text x="14.3" y="176.7">A</text>
<text x="197.3" y="175.5">Title</text>
<text x="280.1" y="176.7">A</text>
<text x="197.3" y="182.6">Size</text>
<text x="209" y="182.6">Number</text>
<text x="256.1" y="182.6">Revision</text>
<text x="197.3" y="189.6">Date:</text>
<text x="197.3" y="192">File:</text>
<text x="198.5" y="186.1">A4</text>
<text x="207.9" y="189.6">7-Jan-2012</text>
<text x="207.9" y="192">D:\变频器\tu20111110\台湾变频器图纸.ddb</text>
<text x="244.3" y="189.6">Sheet</text>
<text x="244.3" y="192">Drawn By:</text>
<text x="250.9" y="189.6">of</text>
<text x="46.1" y="196.6">1</text>
<text x="113.6" y="196.6">2</text>
<text x="181.1" y="196.6">3</text>
<text x="248.6" y="196.6">4</text>
</g>
<g font-size="2.1" fill="#800000">
<text x="59.5" y="28.7">+17V</text>
<text x="271.9" y="28.7">P</text>
<text x="39.3" y="34.6">+5V</text>
<text x="151.9" y="33.5">R</text>
<text x="229.5" y="35.7">G1</text>
<text x="229.5" y="33.5">K1</text>
<text x="250.7" y="33.5">K2</text>
<text x="250.7" y="35.7">G3</text>
<text x="269.5" y="33.5">K3</text>
<text x="269.5" y="35.7">G3</text>
<text x="210.7" y="45.1">R</text>
<text x="24.9" y="49.9">A</text>
<text x="194.2" y="52.2">L</text>
<text x="211.2" y="52.2">S</text>
<text x="210.9" y="59.3">T</text>
<text x="194.2" y="63.9">N</text>
<text x="59.5" y="66.3">+17V</text>
<text x="39.3" y="72.2">+5V</text>
<text x="271.9" y="73.3">N</text>
<text x="157.1" y="80.4">S</text>
<text x="217.8" y="87.5">L</text>
<text x="255.4" y="87.5">L</text>
<text x="217.8" y="99.2">N</text>
<text x="255.4" y="99.2">N</text>
<text x="59.5" y="103.9">+17V</text>
<text x="39.3" y="109.7">+5V</text>
<text x="166" y="125">R</text>
<text x="166.5" y="132.1">S</text>
<text x="59.5" y="139.1">+17V</text>
<text x="90.8" y="139.1">+17V</text>
<text x="107.4" y="148.5">P</text>
<text x="39.3" y="152">+5V</text>
<text x="90.8" y="162.6">RY</text>
<text x="107.3" y="172">N</text>
</g>
<g font-size="2.1" fill="#000080">
<text x="69.2" y="34.4">D33</text>
<text x="118.5" y="34.6">CON15</text>
<text x="130.3" y="32">C31</text>
<text x="130.3" y="34.4">473</text>
<text x="158.2" y="31.1">FU2</text>
<text x="158.2" y="35.7">10A</text>
<text x="41.7" y="41.7">R48</text>
<text x="69.2" y="36.7">DIODE</text>
<text x="78.1" y="36.7">RELAY2</text>
<text x="90.3" y="39.3">D15</text>
<text x="97.4" y="40.9">R44</text>
<text x="113.8" y="41.7">G1</text>
<text x="130.3" y="39">C30</text>
<text x="130.3" y="41.4">473</text>
<text x="172.6" y="37.6">380V</text>
<text x="31.5" y="44.9">U7</text>
<text x="41.7" y="44">1K</text>
<text x="57.4" y="44.7">68R</text>
<text x="88" y="46.3">DIODE</text>
<text x="97.4" y="44.7">22R</text>
<text x="107.4" y="46.3">R43</text>
<text x="113.8" y="46.3">K1</text>
<text x="128.6" y="46.3">R45</text>
<text x="29.1" y="48.7">1</text>
<text x="38.6" y="48.7">2</text>
<text x="41.7" y="53.4">R58</text>
<text x="57.4" y="51.1">Q10</text>
<text x="57.4" y="53.4">C1815</text>
<text x="107.4" y="48.7">220R</text>
<text x="118.5" y="51.1">PH R</text>
<text x="128.6" y="48.7">10R/10W</text>
<text x="172.6" y="49.4">400/415V</text>
<text x="31.5" y="54.8">SN7406</text>
<text x="41.7" y="55.7">5.1K</text>
<text x="189.1" y="58.1">220V</text>
<text x="172.6" y="61.1">440V</text>
<text x="69.2" y="71.9">D35</text>
<text x="130.3" y="69.6">C34</text>
<text x="130.3" y="71.9">473</text>
<text x="222" y="67.2">SKKH330/16E</text>
<text x="243.2" y="67.2">SKKH330/16E</text>
<text x="262" y="67.2">SKKH330/16E</text>
<text x="69.2" y="74.3">DIODE</text>
<text x="78.1" y="74.3">RELAY3</text>
<text x="90.3" y="76.9">D34</text>
<text x="118.5" y="72.2">CON08</text>
<text x="130.3" y="76.6">C33</text>
<text x="172.6" y="72.9">460V</text>
<text x="31.5" y="82.5">U7</text>
<text x="41.7" y="79.2">R97</text>
<text x="41.7" y="81.5">1K</text>
<text x="57.4" y="82.3">68R</text>
<text x="88" y="83.9">DIODE</text>
<text x="97.4" y="78.5">R57</text>
<text x="97.4" y="82.3">22R</text>
<text x="107.4" y="83.9">R54</text>
<text x="113.8" y="79.2">G2</text>
<text x="113.8" y="83.9">K2</text>
<text x="128.6" y="83.9">R?</text>
<text x="130.3" y="79">473</text>
<text x="200.8" y="83.9">风机1</text>
<text x="238.4" y="83.9">风机2</text>
<text x="29.1" y="86.3">3</text>
<text x="38.6" y="86.3">4</text>
<text x="57.4" y="88.6">Q11</text>
<text x="107.4" y="86.3">220R</text>
<text x="118.5" y="88.6">PH S</text>
<text x="128.6" y="86.3">10R/10W</text>
<text x="31.5" y="92.4">SN7406</text>
<text x="41.7" y="90.9">R100</text>
<text x="41.7" y="93.3">5.1K</text>
<text x="57.4" y="90.9">C1815</text>
<text x="130.3" y="107.2">C37</text>
<text x="217.3" y="107.2">6u/450V</text>
<text x="254.9" y="107.2">6u/450V</text>
<text x="69.2" y="109.5">D37</text>
<text x="69.2" y="111.9">DIODE</text>
<text x="78.1" y="111.9">RELAY4</text>
<text x="118.5" y="109.7">CON10</text>
<text x="130.3" y="109.5">473</text>
<text x="41.7" y="116.8">R98</text>
<text x="41.7" y="119.1">1K</text>
<text x="57.4" y="119.8">68R</text>
<text x="90.3" y="114.5">D36</text>
<text x="97.4" y="116.1">R60</text>
<text x="97.4" y="119.8">22R</text>
<text x="113.8" y="116.8">G3</text>
<text x="130.3" y="114.2">C36</text>
<text x="130.3" y="116.6">473</text>
<text x="29.1" y="123.9">5</text>
<text x="31.5" y="120.1">U7</text>
<text x="38.6" y="123.9">6</text>
<text x="88" y="121.5">DIODE</text>
<text x="107.4" y="121.5">R59</text>
<text x="107.4" y="123.9">220R</text>
<text x="113.8" y="121.5">K3</text>
<text x="128.6" y="121.5">R61</text>
<text x="128.6" y="123.9">10R/10W</text>
<text x="219.6" y="121.5">CON14</text>
<text x="31.5" y="130">SN7406</text>
<text x="41.7" y="128.5">R101</text>
<text x="41.7" y="130.9">5.1K</text>
<text x="57.4" y="126.2">Q12</text>
<text x="57.4" y="128.5">C1815</text>
<text x="118.5" y="126.2">PH T</text>
<text x="233.8" y="128.5">RELAY1</text>
<text x="247.9" y="128.5">RELAY1</text>
<text x="259.6" y="128.5">RELAY1</text>
<text x="175" y="135.6">VUO35-16</text>
<text x="193.8" y="134">120R/200W</text>
<text x="193.8" y="141">120R/200W</text>
<text x="69.2" y="144.7">D27</text>
<text x="69.2" y="147.1">DIODE</text>
<text x="89.8" y="147.1">RELAY1</text>
<text x="57.4" y="155">68R</text>
<text x="124" y="152">51K/10W</text>
<text x="147.5" y="152">51K/10W</text>
<text x="170.9" y="152">51K/10W</text>
<text x="194.5" y="152">51K/10W</text>
<text x="218" y="152">51K/10W</text>
<text x="241.6" y="152">51K/10W</text>
<text x="41.7" y="159.1">R99</text>
<text x="41.7" y="161.4">1K</text>
<text x="80.9" y="156.7">CON6A</text>
<text x="111.5" y="156.5">8200u/400V</text>
<text x="135" y="156.5">8200u/400V</text>
<text x="158.5" y="156.5">8200u/400V</text>
<text x="182" y="156.5">8200u/400V</text>
<text x="205.6" y="156.5">8200u/400V</text>
<text x="229" y="156.5">8200u/400V</text>
<text x="29.1" y="166.1">9</text>
<text x="31.5" y="162.3">U7</text>
<text x="38.6" y="166.1">8</text>
<text x="57.4" y="162.2">68R</text>
<text x="80.9" y="166.1">SHORT</text>
<text x="124" y="163.8">51K/10W</text>
<text x="147.5" y="163.8">51K/10W</text>
<text x="170.9" y="163.8">51K/10W</text>
<text x="194.5" y="163.8">51K/10W</text>
<text x="218" y="163.8">51K/10W</text>
<text x="241.6" y="163.8">51K/10W</text>
<text x="31.5" y="172.2">SN7406</text>
<text x="41.7" y="170.8">R50</text>
<text x="41.7" y="173.2">5.1K</text>
<text x="57.4" y="168.5">Q8</text>
<text x="57.4" y="170.8">C1815</text>
<text x="111.5" y="170.6">8200u/400V</text>
<text x="135" y="170.6">8200u/400V</text>
<text x="158.5" y="170.6">8200u/400V</text>
<text x="182" y="170.6">8200u/400V</text>
<text x="205.6" y="170.6">8200u/400V</text>
<text x="229" y="170.6">8200u/400V</text>
<text x="266.7" y="192">李和明</text>
<text x="266.7" y="189.6">3/3</text>
</g>
</svg>
